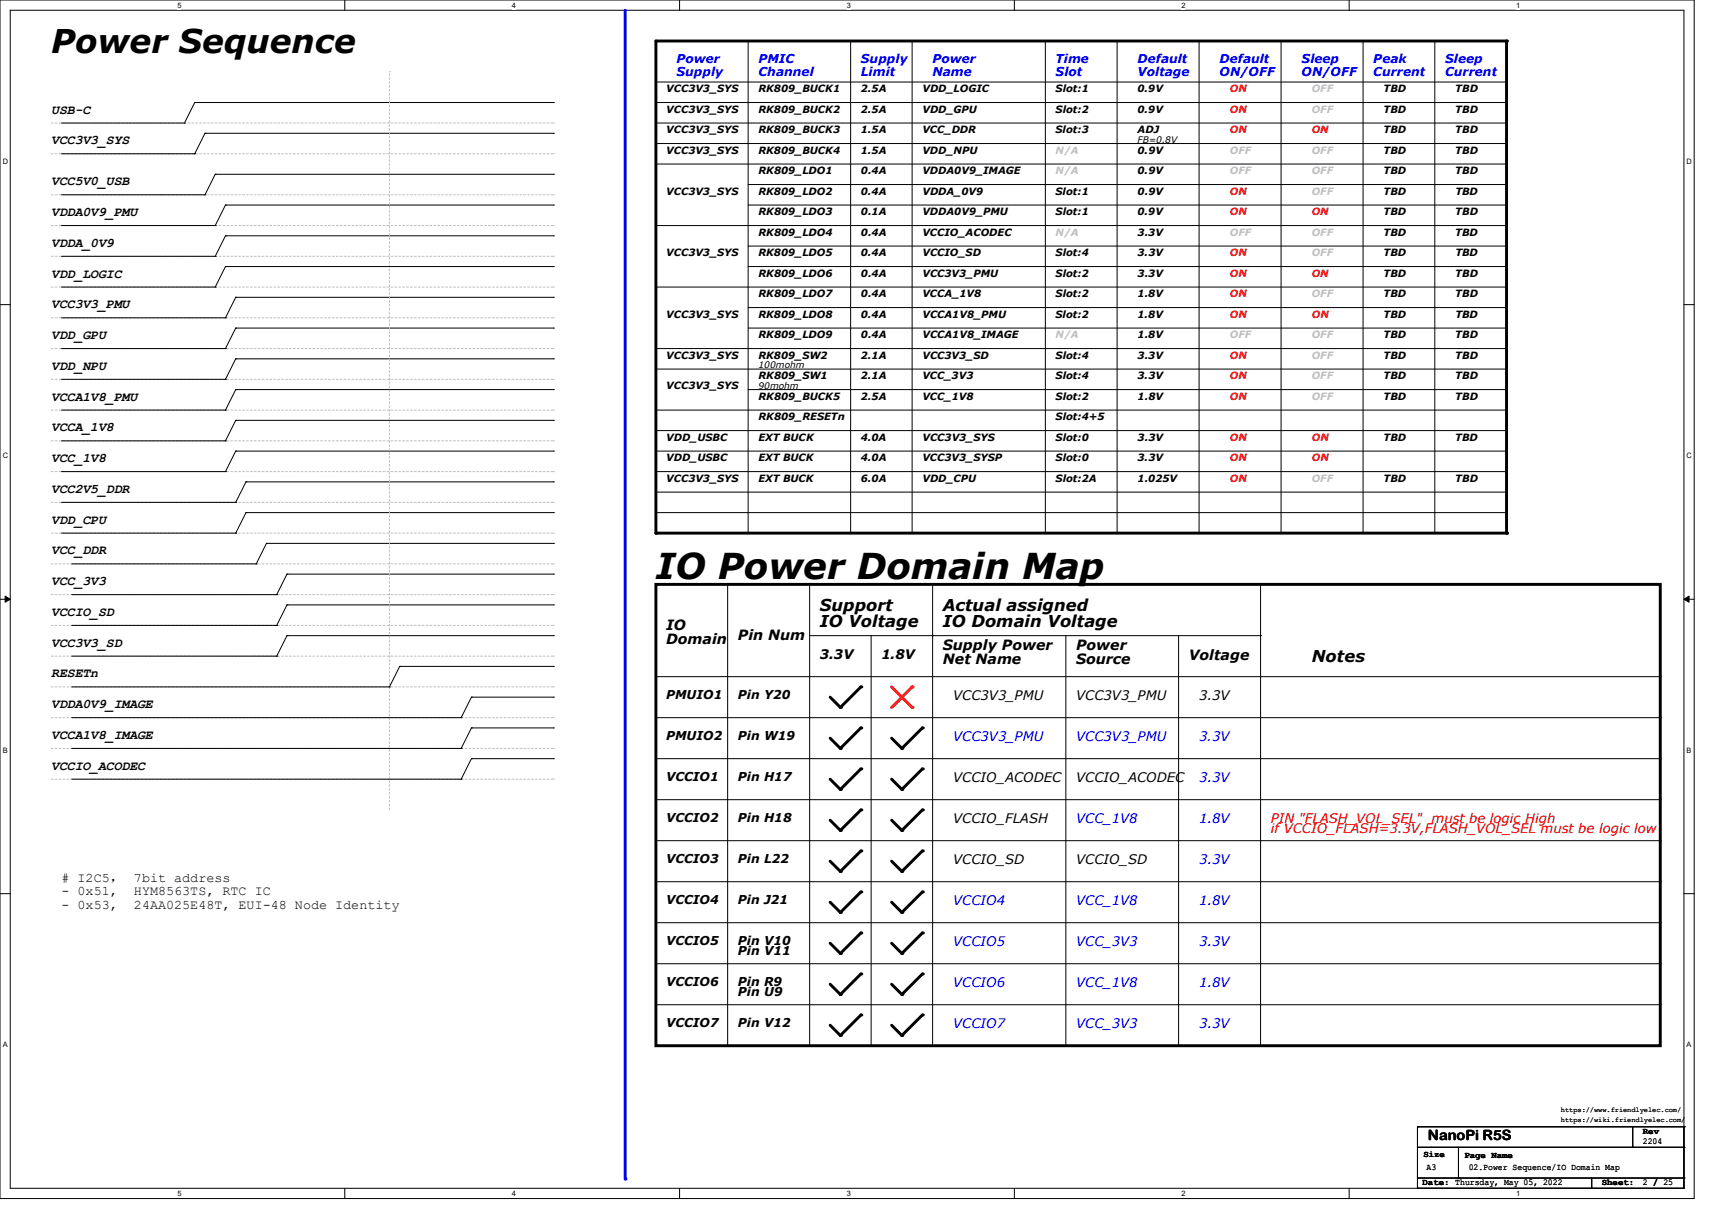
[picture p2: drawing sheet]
<svg xmlns="http://www.w3.org/2000/svg" width="297mm" height="210mm" viewBox="0 0 297 210" stroke-linecap="round" stroke-linejoin="round" font-family="sans-serif">
<path d="M0 0h293.9v207.9h-293.9zM1.8 1.8h290.3v204.3h-290.3z" fill="none" stroke="#000" stroke-width=".17"/>
<g fill="#fff">
<path d="M30.8 .2h.7v1.4h-.7z"/>
<path d="M30.8 206.2h.7v1.4h-.7z"/>
</g>
<path d="M59.8 0v1.8M59.8 206.1v1.8" fill="none" stroke="#000" stroke-width=".17"/>
<g fill="#fff">
<path d="M88.8 .2h.7v1.4h-.7z"/>
<path d="M88.8 206.2h.7v1.4h-.7z"/>
</g>
<path d="M117.9 0v1.8M117.9 206.1v1.8" fill="none" stroke="#000" stroke-width=".17"/>
<g fill="#fff">
<path d="M146.9 .2h.7v1.4h-.7z"/>
<path d="M146.9 206.2h.7v1.4h-.7z"/>
</g>
<path d="M176 0v1.8M176 206.1v1.8" fill="none" stroke="#000" stroke-width=".17"/>
<g fill="#fff">
<path d="M205 .2h.7v1.4h-.7z"/>
<path d="M205 206.2h.7v1.4h-.7z"/>
</g>
<path d="M234.1 0v1.8M234.1 206.1v1.8" fill="none" stroke="#000" stroke-width=".17"/>
<g fill="#fff">
<path d="M263.1 .2h.6v1.4h-.6z"/>
<path d="M263.1 206.2h.6v1.4h-.6z"/>
<path d="M.5 27.3h.9v1.4h-.9z"/>
<path d="M292.6 27.3h.9v1.4h-.9z"/>
<path d="M.5 78.4h.9v1.4h-.9z"/>
<path d="M292.6 78.4h.9v1.4h-.9z"/>
</g>
<path d="M0 52.8h1.8M292.1 52.8h1.8" fill="none" stroke="#000" stroke-width=".17"/>
<g fill="#fff">
<path d="M.5 129.5h.8v1.4h-.8z"/>
<path d="M292.6 129.5h.8v1.4h-.8z"/>
</g>
<path d="M0 103.9h1.8M292.1 103.9h1.8" fill="none" stroke="#000" stroke-width=".17"/>
<path d="M.9 103.4l.9 .5-.9 .5zM292.1 103.9l.9-.5v1z" fill="#000" stroke="#000" stroke-width=".17"/>
<g fill="#fff">
<path d="M.5 180.5h.8v1.4h-.8z"/>
<path d="M292.6 180.5h.8v1.4h-.8z"/>
</g>
<g fill="none" stroke="#000" stroke-width=".17">
<path d="M33.8 17.8h.1M33.8 17.8l-1.8 3.5M33.8 17.8h62.2M96 17.8h.1M35.6 23.1h.1M35.6 23.1l-1.8 3.6M35.6 23.1h60.4M96 23.1h.1M113.8 117.3h174.2M126.2 101.3v80.1M140.5 101.3v80.1M140.5 110.2h78.2"/>
<path d="M151.1 110.2v71.2M161.8 110.2h.1M161.8 101.3v80.1M184.9 110.2v71.2M204.5 110.2v71.2M218.7 110.2h.1M218.7 101.3v80.1M288 117.3h.1M113.8 131.6h174.2M113.8 124.5h174.2M113.8 138.7h174.2M288 131.6h.1"/>
<path d="M288 124.5h.1M288 138.7h.1M0 155h1.8M113.8 145.8h174.2M113.8 152.9h174.2M288 145.8h.1M288 152.9h.1M292.1 155h1.8M113.8 160h174.2M113.8 167.1h174.2M113.8 174.2h174.2M288 160h.1"/>
<path d="M288 167.1h.1M288 174.2h.1M126.2 181.4h.1M140.5 181.4h.1M151.1 181.4h.1M161.8 181.4h.1M184.9 181.4h.1M204.5 181.4h.1M218.7 181.4h.1"/>
</g>
<g fill="none" stroke="#c0c0c0" stroke-width=".17" stroke-dasharray=".3">
<path d="M8.9 26.7h87.1M96 26.7h.1M8.9 65.8h87.1M8.9 71.1h87.1M8.9 76.5h87.1M96 65.8h.1M96 71.1h.1M96 76.5h.1M8.9 81.8h87.1M8.9 87.1h87.1M8.9 92.5h87.1M8.9 97.8h87.1"/>
<path d="M96 81.8h.1M96 87.1h.1M96 92.5h.1M96 97.8h.1M8.9 103.1h87.1M8.9 108.5h87.1M8.9 113.8h87.1M8.9 119.1h87.1M96 103.1h.1M96 108.5h.1M96 113.8h.1M96 119.1h.1"/>
<path d="M8.9 124.5h87.1M8.9 129.8h87.1M96 124.5h.1M96 129.8h.1"/>
</g>
<path d="M113.8 101.3h174.2v80.1h-174.2zM149.4 119.1l-3.6 3.6-1.8-1.8" fill="none" stroke="#000" stroke-width=".51"/>
<g fill="#000">
<circle cx="149.4" cy="119.1" r=".25"/>
<circle cx="145.8" cy="122.7" r=".25"/>
</g>
<path d="M158.2 119.1l-3.5 3.6" fill="none" stroke="#f00" stroke-width=".51"/>
<circle cx="158.2" cy="119.1" r=".25" fill="#f00"/>
<path d="M154.7 119.1l3.5 3.6" fill="none" stroke="#f00" stroke-width=".51"/>
<circle cx="158.2" cy="122.7" r=".25" fill="#f00"/>
<g fill="none" stroke="#000" stroke-width=".51">
<path d="M149.4 126.2l-3.6 3.6-1.8-1.8M149.4 133.3l-3.6 3.6-1.8-1.8M160 126.2l-3.5 3.6-1.8-1.8M160 133.3l-3.5 3.6-1.8-1.8M149.4 140.5l-3.6 3.5-1.8-1.8M149.4 147.6l-3.6 3.5-1.8-1.7M149.4 154.7l-3.6 3.5-1.8-1.7M160 140.5l-3.5 3.5-1.8-1.8M160 147.6l-3.5 3.5-1.8-1.7M160 154.7l-3.5 3.5-1.8-1.7M149.4 161.8l-3.6 3.6-1.8-1.8M149.4 168.9l-3.6 3.6-1.8-1.8"/>
<path d="M149.4 176l-3.6 3.6-1.8-1.8M160 161.8l-3.5 3.6-1.8-1.8M160 168.9l-3.5 3.6-1.8-1.8M160 176l-3.5 3.6-1.8-1.8"/>
</g>
<g fill="#000">
<circle cx="145.8" cy="129.8" r=".25"/>
<circle cx="145.8" cy="136.9" r=".25"/>
<circle cx="149.4" cy="126.2" r=".25"/>
<circle cx="149.4" cy="133.3" r=".25"/>
<circle cx="156.5" cy="129.8" r=".25"/>
<circle cx="156.5" cy="136.9" r=".25"/>
<circle cx="160" cy="126.2" r=".25"/>
<circle cx="160" cy="133.3" r=".25"/>
<circle cx="145.8" cy="151.1" r=".25"/>
<circle cx="145.8" cy="144" r=".25"/>
<circle cx="145.8" cy="158.2" r=".25"/>
<circle cx="149.4" cy="140.5" r=".25"/>
<circle cx="149.4" cy="147.6" r=".25"/>
<circle cx="149.4" cy="154.7" r=".25"/>
<circle cx="156.5" cy="151.1" r=".25"/>
<circle cx="156.5" cy="158.2" r=".25"/>
<circle cx="156.5" cy="144" r=".25"/>
<circle cx="160" cy="147.6" r=".25"/>
<circle cx="160" cy="140.5" r=".25"/>
<circle cx="160" cy="154.7" r=".25"/>
<circle cx="145.8" cy="165.4" r=".25"/>
<circle cx="145.8" cy="172.5" r=".25"/>
<circle cx="145.8" cy="179.6" r=".25"/>
<circle cx="149.4" cy="168.9" r=".25"/>
<circle cx="149.4" cy="161.8" r=".25"/>
<circle cx="149.4" cy="176" r=".25"/>
<circle cx="156.5" cy="172.5" r=".25"/>
<circle cx="156.5" cy="179.6" r=".25"/>
<circle cx="156.5" cy="165.4" r=".25"/>
<circle cx="160" cy="168.9" r=".25"/>
<circle cx="160" cy="176" r=".25"/>
<circle cx="160" cy="161.8" r=".25"/>
</g>
<path d="M108.5 1.8v202.7" fill="none" stroke="#00f" stroke-width=".51"/>
<circle cx="108.5" cy="204.5" r=".25" fill="#00f"/>
<g fill="none" stroke="#000" stroke-width=".17">
<path d="M113.8 14.2h147.6M113.8 17.8h147.6M129.8 7.1v85.4M147.6 7.1v85.4M158.2 7.1v85.4M181.4 7.1v85.4M193.8 7.1v85.4M208 7.1v85.4M222.2 7.1v85.4M236.5 7.1v85.4M248.9 7.1v85.4M261.4 14.2h.1"/>
<path d="M261.4 17.8h.1M10.7 26.7h23.1M10.7 21.3h21.3M10.7 33.8h24.9M10.7 39.1h26.6M32 21.3h.1M33.8 26.7h.1M35.6 33.8h.1M37.3 30.2h.1M37.3 39.1h.1M37.3 30.2l-1.7 3.6M37.3 30.2h58.7"/>
<path d="M39.1 35.6h.1M39.1 35.6l-1.8 3.5M39.1 35.6h56.9M96 30.2h.1M96 35.6h.1M113.8 21.3h147.6M113.8 39.1h147.6M113.8 24.9h147.6M113.8 28.4h147.6M129.8 35.6h131.6M129.8 32h131.6M261.4 21.3h.1"/>
<path d="M261.4 24.9h.1M261.4 28.4h.1M261.4 32h.1M261.4 35.6h.1M261.4 39.1h.1M10.7 44.4h26.6M10.7 55.1h28.4M10.7 49.8h26.6M37.3 44.4h.1M37.3 49.8h.1M39.1 40.9h.1M39.1 55.1h.1"/>
<path d="M39.1 46.2h.1M39.1 40.9l-1.8 3.5M39.1 40.9h56.9M39.1 46.2h56.9M39.1 46.2l-1.8 3.6M40.9 51.6h.1M40.9 56.9h.1M40.9 51.6l-1.8 3.5M40.9 51.6h55.1M40.9 56.9l-1.8 3.6M40.9 56.9h55.1M96 40.9h.1"/>
<path d="M96 51.6h.1M96 56.9h.1M96 46.2h.1M113.8 49.8h147.6M129.8 56.9h131.6M129.8 42.7h131.6M129.8 46.2h131.6M129.8 53.3h131.6M261.4 42.7h.1M261.4 46.2h.1M261.4 49.8h.1M261.4 53.3h.1"/>
<path d="M261.4 56.9h.1M10.7 60.5h28.4M10.7 71.1h28.4M10.7 65.8h28.4M10.7 76.5h28.4M39.1 60.5h.1M39.1 65.8h.1M39.1 71.1h.1M39.1 76.5h.1M40.9 62.2h.1M40.9 67.6h.1M40.9 72.9h.1"/>
<path d="M40.9 78.2h.1M40.9 62.2l-1.8 3.6M40.9 62.2h55.1M40.9 67.6l-1.8 3.5M40.9 67.6h55.1M40.9 72.9l-1.8 3.6M40.9 72.9h55.1M40.9 78.2l-1.8 3.6M40.9 78.2h55.1M96 62.2h.1M96 67.6h.1M96 72.9h.1"/>
<path d="M96 78.2h.1M113.8 78.2h147.6M113.8 60.5h147.6M113.8 64h147.6M113.8 71.1h147.6M113.8 74.7h147.6M129.8 67.6h131.6M261.4 60.5h.1M261.4 64h.1M261.4 71.1h.1M261.4 74.7h.1M261.4 78.2h.1"/>
<path d="M261.4 67.6h.1M10.7 81.8h28.4M10.7 87.1h30.2M10.7 92.5h30.2M12.4 97.8h32M39.1 81.8h.1M40.9 87.1h.1M40.9 92.5h.1M42.7 83.6h.1M42.7 88.9h.1M42.7 83.6l-1.8 3.5M42.7 83.6h53.3"/>
<path d="M42.7 88.9l-1.8 3.6M42.7 88.9h53.3M44.4 97.8h.1M46.2 94.2h.1M46.2 94.2h49.8M46.2 94.2l-1.8 3.6M49.8 99.6h.1M49.8 99.6l-1.8 3.5M49.8 99.6h46.2M96 83.6h.1M96 88.9h.1M96 94.2h.1"/>
<path d="M96 99.6h.1M113.8 88.9h147.6M113.8 81.8h147.6M113.8 85.3h147.6M129.8 92.5h.1M147.6 92.5h.1M158.2 92.5h.1M181.4 92.5h.1M193.8 92.5h.1M208 92.5h.1M222.2 92.5h.1M236.5 92.5h.1"/>
<path d="M248.9 92.5h.1M261.4 81.8h.1M261.4 85.3h.1M261.4 88.9h.1M12.4 103.1h35.6M12.4 108.5h35.6M12.4 113.8h35.6M12.4 119.1h55.2M48 103.1h.1M48 108.5h.1M48 113.8h.1M49.8 104.9h.1"/>
<path d="M49.8 110.2h.1M49.8 104.9l-1.8 3.6M49.8 104.9h46.2M49.8 110.2l-1.8 3.6M49.8 110.2h46.2M67.6 119.1h.1M69.3 115.6h.1M69.3 115.6l-1.7 3.5M69.3 115.6h26.7M96 104.9h.1M96 110.2h.1M96 115.6h.1"/>
<path d="M12.4 124.5h67.6M12.4 129.8h67.6M12.4 135.1h67.6M80 124.5h.1M80 129.8h.1M80 135.1h.1M81.8 120.9h.1M81.8 126.2h.1M81.8 131.6h.1M81.8 120.9l-1.8 3.6M81.8 120.9h14.2M81.8 126.2l-1.8 3.6"/>
<path d="M81.8 131.6l-1.8 3.5M81.8 126.2h14.2M81.8 131.6h14.2M96 120.9h.1M96 126.2h.1M96 131.6h.1M245.9 195.4h.1M245.9 199h46.2M245.9 195.4v10.7M245.9 195.4h46.2M253 199v5.3M283.3 199h.1"/>
<path d="M283.3 195.4v3.6M292.1 199h.1M292.1 195.4h.1M292.1 195.4v10.7h-46.2M245.9 206.1h.1M245.9 204.3h46.2M253 204.3h.1M256.6 204.3h.1M276.1 206.1h.1M276.1 204.3v1.8M292.1 204.3h.1"/>
</g>
<g fill="none" stroke="#c0c0c0" stroke-width=".17" stroke-dasharray=".3">
<path d="M67.6 12.4h.1M8.9 39.1h87.1M8.9 33.8h87.1M8.9 21.3h87.1M96 39.1h.1M96 33.8h.1M96 21.3h.1M8.9 55.1h87.1M8.9 44.4h87.1M8.9 49.8h87.1M96 55.1h.1M96 44.4h.1"/>
<path d="M96 49.8h.1M8.9 60.5h87.1M96 60.5h.1M8.9 135.1h87.1M96 135.1h.1M67.6 140.5v-128.1"/>
</g>
<path d="M113.8 7.1h147.6v85.4h-147.6z" fill="none" stroke="#000" stroke-width=".51"/>
<g fill="#000">
<circle cx="261.4" cy="7.1" r=".25"/>
<circle cx="113.8" cy="92.5" r=".25"/>
<circle cx="261.4" cy="92.5" r=".25"/>
</g>
<text font-size="6.2" x="113.8" y="100.5">IO Power Domain Map</text>
<text font-size="5.7" x="8.9" y="9.2">Power Sequence</text>
<g font-size="2.8">
<text x="142.2" y="106">Support</text>
<text x="163.6" y="106">Actual assigned</text>
<text x="142.2" y="108.8">IO Voltage</text>
<text x="163.6" y="108.8">IO Domain Voltage</text>
<text x="227.6" y="114.9">Notes</text>
</g>
<g font-size="2.5">
<text x="115.6" y="109.2">IO</text>
<text x="115.6" y="111.6">Domain</text>
<text x="128" y="111">Pin Num</text>
<text x="163.6" y="112.7">Supply Power</text>
<text x="186.7" y="112.7">Power</text>
<text x="163.6" y="115.2">Net Name</text>
<text x="186.7" y="115.2">Source</text>
<text x="206.2" y="114.5">Voltage</text>
<text x="247.7" y="197.7">NanoPi R5S</text>
</g>
<g font-size="2.3">
<text x="8.9" y="19.7">USB-C</text>
<text x="8.9" y="25">VCC3V3_SYS</text>
<text x="8.9" y="32.1">VCC5V0_USB</text>
<text x="8.9" y="37.5">VDDA0V9_PMU</text>
<text x="8.9" y="42.8">VDDA_0V9</text>
<text x="8.9" y="48.1">VDD_LOGIC</text>
<text x="8.9" y="53.5">VCC3V3_PMU</text>
<text x="8.9" y="58.8">VDD_GPU</text>
<text x="8.9" y="64.1">VDD_NPU</text>
<text x="8.9" y="69.5">VCCA1V8_PMU</text>
<text x="8.9" y="74.8">VCCA_1V8</text>
<text x="8.9" y="80.1">VCC_1V8</text>
<text x="8.9" y="85.5">VCC2V5_DDR</text>
<text x="8.9" y="90.8">VDD_CPU</text>
<text x="8.9" y="96.1">VCC_DDR</text>
<text x="8.9" y="101.5">VCC_3V3</text>
<text x="8.9" y="106.8">VCCIO_SD</text>
<text x="8.9" y="112.1">VCC3V3_SD</text>
<text x="8.9" y="117.5">RESETn</text>
<text x="142.2" y="114.3">3.3V</text>
<text x="152.9" y="114.3">1.8V</text>
<text x="8.9" y="122.8">VDDA0V9_IMAGE</text>
<text x="165.4" y="121.4">VCC3V3_PMU</text>
<text x="186.7" y="121.4">VCC3V3_PMU</text>
<text x="208" y="121.4">3.3V</text>
<text x="8.9" y="128.1">VCCA1V8_IMAGE</text>
<text x="8.9" y="133.5">VCCIO_ACODEC</text>
<text x="165.4" y="135.6">VCCIO_ACODEC</text>
<text x="186.7" y="135.6">VCCIO_ACODEC</text>
<text x="165.4" y="142.7">VCCIO_FLASH</text>
<text x="165.4" y="149.9">VCCIO_SD</text>
<text x="186.7" y="149.9">VCCIO_SD</text>
<text x="10.7" y="153"># I2C5， 7bit address</text>
<text x="10.7" y="155.3">- 0x51,</text>
<text x="23.2" y="155.3">HYM8563TS, RTC IC</text>
<text x="10.7" y="157.6">- 0x53,</text>
<text x="23.2" y="157.6">24AA025E48T, EUI-48 Node Identity</text>
</g>
<g font-size="2.3" fill="#00f">
<text x="165.4" y="128.5">VCC3V3_PMU</text>
<text x="186.7" y="128.5">VCC3V3_PMU</text>
<text x="208" y="128.5">3.3V</text>
<text x="208" y="135.6">3.3V</text>
<text x="186.7" y="142.7">VCC_1V8</text>
<text x="208" y="142.7">1.8V</text>
<text x="208" y="149.9">3.3V</text>
<text x="165.4" y="157">VCCIO4</text>
<text x="186.7" y="157">VCC_1V8</text>
<text x="208" y="157">1.8V</text>
<text x="165.4" y="164.1">VCCIO5</text>
<text x="186.7" y="164.1">VCC_3V3</text>
<text x="208" y="164.1">3.3V</text>
<text x="165.4" y="171.2">VCCIO6</text>
<text x="186.7" y="171.2">VCC_1V8</text>
<text x="208" y="171.2">1.8V</text>
<text x="165.4" y="178.3">VCCIO7</text>
<text x="186.7" y="178.3">VCC_3V3</text>
<text x="208" y="178.3">3.3V</text>
</g>
<g font-size="2.3" fill="#f00">
<text x="220.5" y="142.7">PIN &quot;FLASH_VOL_SEL&quot; must be logic High</text>
<text x="220.5" y="144.5">if VCCIO_FLASH=3.3V,FLASH_VOL_SEL must be logic low</text>
</g>
<g font-size="2.1" fill="#00f">
<text x="117.3" y="11">Power</text>
<text x="131.6" y="11">PMIC</text>
<text x="149.4" y="11">Supply</text>
<text x="161.8" y="11">Power</text>
<text x="183.1" y="11">Time</text>
<text x="197.4" y="11">Default</text>
<text x="211.6" y="11">Default</text>
<text x="225.8" y="11">Sleep</text>
<text x="238.3" y="11">Peak</text>
<text x="250.7" y="11">Sleep</text>
<text x="117.3" y="13.1">Supply</text>
<text x="131.6" y="13.1">Channel</text>
<text x="149.4" y="13.1">Limit</text>
<text x="161.8" y="13.1">Name</text>
<text x="183.1" y="13.1">Slot</text>
<text x="197.4" y="13.1">Voltage</text>
<text x="211.6" y="13.1">ON/OFF</text>
<text x="225.8" y="13.1">ON/OFF</text>
<text x="238.3" y="13.1">Current</text>
<text x="250.7" y="13.1">Current</text>
</g>
<g font-size="2.1">
<text x="115.6" y="121.2">PMUIO1</text>
<text x="128" y="121.2">Pin Y20</text>
<text x="115.6" y="128.4">PMUIO2</text>
<text x="128" y="128.4">Pin W19</text>
<text x="115.6" y="135.5">VCCIO1</text>
<text x="128" y="135.5">Pin H17</text>
<text x="115.6" y="142.6">VCCIO2</text>
<text x="128" y="142.6">Pin H18</text>
<text x="115.6" y="149.7">VCCIO3</text>
<text x="128" y="149.7">Pin L22</text>
<text x="115.6" y="156.8">VCCIO4</text>
<text x="128" y="156.8">Pin J21</text>
<text x="115.6" y="163.9">VCCIO5</text>
<text x="128" y="163.9">Pin V10</text>
<text x="128" y="165.7">Pin V11</text>
<text x="115.6" y="171">VCCIO6</text>
<text x="128" y="171">Pin R9</text>
<text x="128" y="172.8">Pin U9</text>
<text x="115.6" y="178.1">VCCIO7</text>
<text x="128" y="178.1">Pin V12</text>
</g>
<g font-size="1.7">
<text x="115.6" y="16">VCC3V3_SYS</text>
<text x="131.6" y="16">RK809_BUCK1</text>
<text x="149.4" y="16">2.5A</text>
<text x="160" y="16">VDD_LOGIC</text>
<text x="183.1" y="16">Slot:1</text>
<text x="197.4" y="16">0.9V</text>
<text x="240" y="16">TBD</text>
<text x="252.5" y="16">TBD</text>
<text x="115.6" y="19.5">VCC3V3_SYS</text>
<text x="115.6" y="23.1">VCC3V3_SYS</text>
<text x="131.6" y="19.5">RK809_BUCK2</text>
<text x="131.6" y="23.1">RK809_BUCK3</text>
<text x="149.4" y="19.5">2.5A</text>
<text x="149.4" y="23.1">1.5A</text>
<text x="160" y="23.1">VCC_DDR</text>
<text x="160" y="19.5">VDD_GPU</text>
<text x="183.1" y="19.5">Slot:2</text>
<text x="183.1" y="23.1">Slot:3</text>
<text x="197.4" y="23.1">ADJ</text>
<text x="197.4" y="19.5">0.9V</text>
<text x="240" y="19.5">TBD</text>
<text x="240" y="23.1">TBD</text>
<text x="252.5" y="23.1">TBD</text>
<text x="252.5" y="19.5">TBD</text>
<text x="115.6" y="26.6">VCC3V3_SYS</text>
<text x="131.6" y="26.6">RK809_BUCK4</text>
<text x="149.4" y="26.6">1.5A</text>
<text x="160" y="26.6">VDD_NPU</text>
<text x="197.3" y="26.6">0.9V</text>
<text x="240" y="26.6">TBD</text>
<text x="252.5" y="26.6">TBD</text>
<text x="115.6" y="33.7">VCC3V3_SYS</text>
<text x="131.6" y="33.7">RK809_LDO2</text>
<text x="131.6" y="30.2">RK809_LDO1</text>
<text x="149.3" y="33.7">0.4A</text>
<text x="149.4" y="30.2">0.4A</text>
<text x="160" y="30.2">VDDA0V9_IMAGE</text>
<text x="160" y="33.7">VDDA_0V9</text>
<text x="183.1" y="33.7">Slot:1</text>
<text x="197.3" y="30.2">0.9V</text>
<text x="197.4" y="33.7">0.9V</text>
<text x="240" y="30.2">TBD</text>
<text x="240" y="33.7">TBD</text>
<text x="252.5" y="30.2">TBD</text>
<text x="252.5" y="33.7">TBD</text>
<text x="131.6" y="37.3">RK809_LDO3</text>
<text x="131.6" y="40.9">RK809_LDO4</text>
<text x="149.4" y="37.3">0.1A</text>
<text x="149.4" y="40.9">0.4A</text>
<text x="160" y="37.3">VDDA0V9_PMU</text>
<text x="160" y="40.9">VCCIO_ACODEC</text>
<text x="183.1" y="37.3">Slot:1</text>
<text x="197.4" y="40.9">3.3V</text>
<text x="197.4" y="37.3">0.9V</text>
<text x="240" y="37.3">TBD</text>
<text x="240" y="40.9">TBD</text>
<text x="252.5" y="40.9">TBD</text>
<text x="252.5" y="37.3">TBD</text>
<text x="115.6" y="44.4">VCC3V3_SYS</text>
<text x="131.6" y="44.4">RK809_LDO5</text>
<text x="131.6" y="48">RK809_LDO6</text>
<text x="149.3" y="44.4">0.4A</text>
<text x="149.4" y="48">0.4A</text>
<text x="160" y="48">VCC3V3_PMU</text>
<text x="160" y="44.4">VCCIO_SD</text>
<text x="183.1" y="48">Slot:2</text>
<text x="183.1" y="44.4">Slot:4</text>
<text x="197.4" y="44.4">3.3V</text>
<text x="197.4" y="48">3.3V</text>
<text x="240" y="44.4">TBD</text>
<text x="240" y="48">TBD</text>
<text x="252.5" y="48">TBD</text>
<text x="252.5" y="44.4">TBD</text>
<text x="131.6" y="51.5">RK809_LDO7</text>
<text x="149.4" y="51.5">0.4A</text>
<text x="160" y="51.5">VCCA_1V8</text>
<text x="183.1" y="51.5">Slot:2</text>
<text x="197.4" y="51.5">1.8V</text>
<text x="240" y="51.5">TBD</text>
<text x="252.5" y="51.5">TBD</text>
<text x="115.6" y="55.1">VCC3V3_SYS</text>
<text x="131.6" y="55.1">RK809_LDO8</text>
<text x="131.6" y="58.6">RK809_LDO9</text>
<text x="149.3" y="55.1">0.4A</text>
<text x="149.4" y="58.6">0.4A</text>
<text x="160" y="55.1">VCCA1V8_PMU</text>
<text x="160" y="58.6">VCCA1V8_IMAGE</text>
<text x="183.1" y="55.1">Slot:2</text>
<text x="197.4" y="58.6">1.8V</text>
<text x="197.4" y="55.1">1.8V</text>
<text x="240" y="55.1">TBD</text>
<text x="240" y="58.6">TBD</text>
<text x="252.5" y="58.6">TBD</text>
<text x="252.5" y="55.1">TBD</text>
<text x="115.6" y="62.2">VCC3V3_SYS</text>
<text x="131.6" y="62.2">RK809_SW2</text>
<text x="131.6" y="65.7">RK809_SW1</text>
<text x="149.4" y="65.7">2.1A</text>
<text x="149.4" y="62.2">2.1A</text>
<text x="160" y="62.2">VCC3V3_SD</text>
<text x="160" y="65.7">VCC_3V3</text>
<text x="183.1" y="62.2">Slot:4</text>
<text x="183.1" y="65.7">Slot:4</text>
<text x="197.4" y="65.7">3.3V</text>
<text x="197.4" y="62.2">3.3V</text>
<text x="240" y="62.2">TBD</text>
<text x="240" y="65.7">TBD</text>
<text x="252.5" y="62.2">TBD</text>
<text x="252.5" y="65.7">TBD</text>
<text x="115.6" y="67.5">VCC3V3_SYS</text>
<text x="131.6" y="69.3">RK809_BUCK5</text>
<text x="149.4" y="69.3">2.5A</text>
<text x="160" y="69.3">VCC_1V8</text>
<text x="183.1" y="69.3">Slot:2</text>
<text x="197.4" y="69.3">1.8V</text>
<text x="240" y="69.3">TBD</text>
<text x="252.5" y="69.3">TBD</text>
<text x="115.6" y="76.4">VDD_USBC</text>
<text x="131.6" y="72.9">RK809_RESETn</text>
<text x="131.6" y="76.4">EXT BUCK</text>
<text x="149.3" y="76.4">4.0A</text>
<text x="160" y="76.4">VCC3V3_SYS</text>
<text x="183.1" y="76.4">Slot:0</text>
<text x="183.1" y="72.9">Slot:4+5</text>
<text x="197.4" y="76.4">3.3V</text>
<text x="240" y="76.4">TBD</text>
<text x="252.5" y="76.4">TBD</text>
<text x="115.6" y="83.5">VCC3V3_SYS</text>
<text x="115.6" y="80">VDD_USBC</text>
<text x="131.6" y="80">EXT BUCK</text>
<text x="131.6" y="83.5">EXT BUCK</text>
<text x="149.3" y="80">4.0A</text>
<text x="149.3" y="83.5">6.0A</text>
<text x="160" y="83.5">VDD_CPU</text>
<text x="160" y="80">VCC3V3_SYSP</text>
<text x="183.1" y="83.5">Slot:2A</text>
<text x="183.1" y="80">Slot:0</text>
<text x="197.4" y="83.5">1.025V</text>
<text x="197.4" y="80">3.3V</text>
<text x="240" y="83.5">TBD</text>
<text x="252.5" y="83.5">TBD</text>
</g>
<g font-size="1.7" fill="#f00">
<text x="213.4" y="16">ON</text>
<text x="213.4" y="19.5">ON</text>
<text x="213.4" y="23.1">ON</text>
<text x="227.6" y="23.1">ON</text>
<text x="213.4" y="33.7">ON</text>
<text x="213.4" y="37.3">ON</text>
<text x="227.6" y="37.3">ON</text>
<text x="213.4" y="48">ON</text>
<text x="213.4" y="44.4">ON</text>
<text x="227.6" y="48">ON</text>
<text x="213.4" y="51.5">ON</text>
<text x="213.4" y="55.1">ON</text>
<text x="227.6" y="55.1">ON</text>
<text x="213.4" y="62.2">ON</text>
<text x="213.4" y="65.7">ON</text>
<text x="213.4" y="69.3">ON</text>
<text x="213.4" y="76.4">ON</text>
<text x="227.6" y="76.4">ON</text>
<text x="213.4" y="83.5">ON</text>
<text x="213.4" y="80">ON</text>
<text x="227.6" y="80">ON</text>
</g>
<g font-size="1.7" fill="#c0c0c0">
<text x="227.6" y="16">OFF</text>
<text x="227.6" y="19.5">OFF</text>
<text x="183.1" y="26.6">N/A</text>
<text x="213.4" y="26.6">OFF</text>
<text x="227.6" y="26.6">OFF</text>
<text x="183.1" y="30.2">N/A</text>
<text x="213.4" y="30.2">OFF</text>
<text x="227.6" y="30.2">OFF</text>
<text x="227.6" y="33.7">OFF</text>
<text x="183.1" y="40.9">N/A</text>
<text x="213.4" y="40.9">OFF</text>
<text x="227.6" y="40.9">OFF</text>
<text x="227.6" y="44.4">OFF</text>
<text x="227.6" y="51.5">OFF</text>
<text x="183.1" y="58.6">N/A</text>
<text x="213.4" y="58.6">OFF</text>
<text x="227.6" y="58.6">OFF</text>
<text x="227.6" y="62.2">OFF</text>
<text x="227.6" y="65.7">OFF</text>
<text x="227.6" y="69.3">OFF</text>
<text x="227.6" y="83.5">OFF</text>
</g>
<g font-size="1.6">
<text x="197.4" y="24.7">FB=0.8V</text>
<text x="131.6" y="63.8">100mohm</text>
<text x="131.6" y="67.4">90mohm</text>
<text x="285" y="196.7">Rev</text>
<text x="247" y="200.6">Size</text>
<text x="247.5" y="202.9">A3</text>
<text x="254.1" y="200.7">Page Name</text>
<text x="254.8" y="202.9">02.Power Sequence/IO Domain Map</text>
<text x="285" y="198.4">2204</text>
<text x="246.8" y="205.6">Date: Thursday, May 05, 2022</text>
<text x="277.9" y="205.6">Sheet:</text>
<text x="285" y="205.5">2 / 25</text>
</g>
<g font-size="1.3">
<text x="30.8" y="1.3">5</text>
<text x="88.8" y="1.3">4</text>
<text x="146.9" y="1.3">3</text>
<text x="205" y="1.3">2</text>
<text x="263.1" y="1.3">1</text>
<text x=".5" y="28.4">D</text>
<text x="292.6" y="28.4">D</text>
<text x=".5" y="79.5">C</text>
<text x="292.6" y="79.5">C</text>
<text x=".5" y="130.6">B</text>
<text x="292.6" y="130.6">B</text>
<text x=".5" y="181.7">A</text>
<text x="292.6" y="181.7">A</text>
<text x="30.8" y="207.4">5</text>
<text x="88.8" y="207.4">4</text>
<text x="146.9" y="207.4">3</text>
<text x="205" y="207.4">2</text>
<text x="263.1" y="207.4">1</text>
</g>
<g font-size="1.2">
<text x="270.8" y="194.6">https://wiki.friendlyelec.com/</text>
<text x="270.8" y="192.9">https://www.friendlyelec.com/</text>
</g>
</svg>
